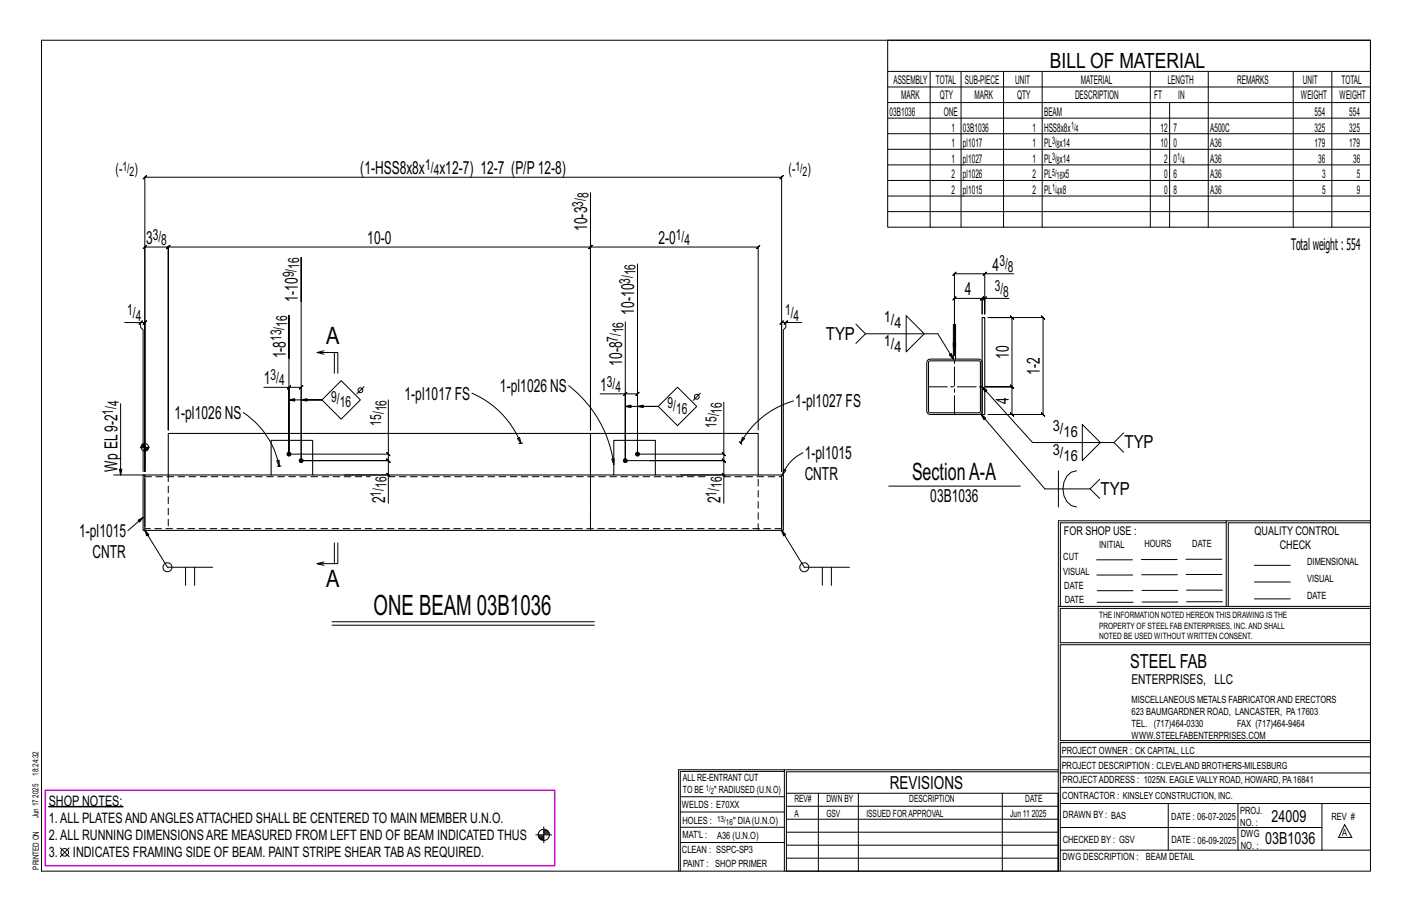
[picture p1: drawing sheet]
<svg xmlns="http://www.w3.org/2000/svg" width="432mm" height="279mm" viewBox="0 0 432 279" stroke-linecap="round" stroke-linejoin="round" font-family="sans-serif">
<g fill="#000" stroke="#000" stroke-width=".31">
<path d="M14.9 246.5h22.7v.2h-22.7z"/>
<circle cx="88.4" cy="138.8" r=".6"/>
<circle cx="195" cy="138.8" r=".6"/>
<circle cx="92.1" cy="140.8" r=".6"/>
<circle cx="191.2" cy="140.8" r=".6"/>
</g>
<g fill="none" stroke="#000" stroke-width=".31">
<path d="M12.7 12.3h406.4v254h-406.4zM271.5 12.3h147.6v57.2h-147.6zM271.5 21.8h147.6M271.5 26.6h147.6M271.5 31.4h147.6M271.5 36.1h147.6M284.5 21.8v47.7M293.9 21.8v47.7M306.9 21.8v47.7M318.7 21.8v47.7M351.8 21.8v47.7M357.7 31.4v38.1"/>
<path d="M369.5 21.8v47.7M395.5 21.8v47.7M407.3 21.8v47.7M180.6 58.9v72.5M271.5 40.9h147.6M271.5 45.6h147.6M271.5 50.4h147.6M271.5 55.2h147.6M271.5 59.9h147.6M271.5 64.7h147.6M38.1 98.6h4.9v1.5l.8 .7v43.3M42.5 99.1l1-1z"/>
<path d="M43 98.6h1.3l-.5 .5 1-1-.5 .5v45.5v-68.6l-.5 .5 1-1-.5 .5h7.2l-.5 .5 1-1-.5 .5v55.9v-55.9l-.5 .5 1-1-.5 .5h129.1l-.5 .5 1-1-.5 .5v55.9v-55.9l-.5 .5 1-1-.5 .5h51.3l-.5 .5 1-1-.5 .5v55.9M92.1 92.2v-13.5v62.1h26.7l-.5-.5 1 1-.5-.5v4.4M191.2 98.4v42.4v-20.4h-7.7M195 80.7v58.1v-18.4l.5-.5-1 1 .5-.5h-3.8M239.8 99.1l1-1zM240.3 98.6h-1.3l.5-.5-1 1 .5-.5v45.5v-89.9l.5-.5-1 1 .5-.5h-194.7l.5-.5-1 1 .5-.5v89.9v-8.8M245.2 98.6h-4.9v1.5l-.7 .7v43.3M261.7 99.1l3 2.9h22.1l4.8 7.8-1.3-1.3 .7-.4 .6 1.7M277.1 96.5l5.5 5.5-5.5 5.6zM301.1 83.7l.5-.5-1 1zM301.1 91.2l.5-.5-1 1zM301.1 83.7h-9.2l.5-.5-1 1 .5-.5v25v-17.5l-.5 .5 1-1-.5 .5h8.4l-.5 .5 1-1-.5 .5v4.8v-4.8l-.5 .5 1-1-.5 .5h.8"/>
<path d="M302.2 97.1h16.8l-.5-.5 1 1-.5-.5v29.6l-.5-.5 1 1-.5-.5h-16.8h7.3l.5 .5-1-1 .5 .5v-8.5l.5 .5-1-1 .5 .5h-8.1h8.1l.5 .5-1-1 .5 .5v-21.1l.5 .5-1-1 .5 .5zM310 83.7h-8.9v12.3v-4.8h7.4M88.4 109.6v-13.2v42.4v-20.4h-7.7M88.4 118.4h3.7l-.5 .5 1-1-.5 .5v22.4h26.7l.5 .5-1-1 .5 .5v-2M88.9 117.9l-1 1zM99.1 108.3l-2.1-.5h6.3v6.3M99.1 107.2l-2.1 .6M102.2 107.8v6.3M104.3 116.4l5.9 5.8-5.9 5.9-5.8-5.9zM111.3 118.2l-2.2 2.2M173.9 117.9a36.3 36.3 0 0 1 13.8 24.1M191.7 119.9l-1 1z"/>
<path d="M207.2 118.4l5.9 5.8-5.9 5.9-5.9-5.9zM264.7 102l-3 3M300.3 118.2l.9 1.6 .6-.5-1.5-1.1 15.5 17.1h24.9l2.9-3M36.9 123.4v21.8l-.4-1.8h.8l-.4 1.8M42.9 136.7h2.8M43.2 136.2v.5M43.4 135.9v.8M43.7 135.8v.9M43.9 135.6v1.1M44.1 135.6v1.1M44.5 136.7v1.2M44.7 136.7v1.1"/>
<path d="M44.9 136.7v1M45.1 136.7v.8M45.4 136.7v.5M74.4 126.1a25.8 25.8 0 0 1 11 16.4M88.4 122.2l1.7 .4v-.7l-1.7 .3h10.1h-6.4l1.8-.3v.7l-1.8-.4M118.3 138.3l1 1zM118.8 122.2v16.6h-30.4M144.3 120.2a27.9 27.9 0 0 1 15 15.3M158.2 134.1l.7-.3 .4 1.7zM159.3 135.5l-.6 .1M159.9 135.5h-.6M191.2 124.2l1.8 .4v-.7l-1.8 .3h10.1h-6.3l1.7-.3v.7l-1.7-.4"/>
<path d="M214.2 120.2l-2.2 2.2M220.8 138.3l1 1zM221.3 122.9v15.9h-26.3M221.3 138.8v2l-.5-.5 1 1-.5-.5h-22.6M226.1 134.9l.4 .5M226.5 135.4l.4 .4M227.1 133.7l.6 .4-1.2 1.3zM242.7 122.6a27 27 0 0 0-16.2 12.8M245.5 138.4a12 12 0 0 0-6.2 6.8M300 126.7l.9 1.6 .5-.5-1.4-1.1 19.5 22.8h13.9l2.9-3M331 129.7l5.5 5.6-5.5 5.5zM340.7 135.3l2.9 2.9"/>
<path d="M34.8 145.2h9.5M43.8 158.2l-1.6 .8 .5 .6 1.1-1.4-4.7 4.1M84.6 140.9l.8-.2v1.8zM84.8 142.4l.6 .1M85.4 142.5h.6M105.3 145.2h13.5v8.7M118.3 144.7l1 1zM187.1 140.3l.7-.1-.1 1.8zM191.2 140.8h30.1l-.5-.5 1 1-.5-.5v4.4M208.2 145.2h13.1v8.7M220.8 144.7l1 1zM239.7 143.4l.7 .4-1.1 1.4z"/>
<path d="M271.8 148.6h40.2M323.7 143.9v11.1M329.2 143.9a5 5 0 0 0-4.1 5.6 5 5 0 0 0 4.1 5.5M333.4 149.5l2.9 2.9M375 159.8h-50.7v25.6M375 159.2h-51.3l-.1 107.1M419.1 159.2h-44.1v26.2M419.1 159.8h-43.5v25.6M44.3 162.1l.6 1.7 .6-.4-1.2-1.3 6.9 11.3h13.8M56.7 173.4v5.5M59.5 173.4v5.5M99.1 171.8l-2.1 .5"/>
<path d="M102.2 166v6.3M103.3 166v6.3h-6.3l2.1 .5M239 162.1l.6 1.7 .7-.4-1.3-1.3 6.9 11.3h13.9M251.5 173.4v5.5M254.2 173.4v5.5M335.4 171.1h10.9M335.4 175.8h11M349 171h11M349.1 175.7h11M362.7 171h10.9M362.7 175.6h11M383.6 172.8h11"/>
<path d="M383.6 177.9h11M101.5 190.1h80.3M101.5 191.1h80.3M323.7 185.4h95.4M335.5 184.1h11M335.5 180.6h11M349.2 184h11M349.2 180.5h11M362.9 180.4h10.9M362.9 184h10.9M383.6 183.1h11M419.1 186h-94.9v10.5h94.9"/>
<path d="M419.1 197.1h-94.9v29.3h94.9v.6h-94.9v39.3M239.9 235.8h-31.9v30.5M239.9 235.3h-32.4v31M323.6 235.3h-83.7v31M323.6 235.9h-83.1v6.6M324.2 236.3h94.9M324.2 231.4h94.9M18.4 259.2l2.7 2.7M21.1 259.2l-2.7 2.7M163.8 255.2h5M164.6 255.5h1.7M164.7 255.8h1.6"/>
<path d="M164.8 256.1h1.5M165 256.4h1.3M165.4 256.6h.9M166.3 252.8v4.9M166.3 254.1h1.3M166.3 253.8h.9M166.3 254.6h1.6M166.3 254.3h1.5M166.3 254.9h1.7M208 252.9h31.9M208 257.5h31.9M208 243.6h31.9"/>
<path d="M208 248.2h31.9M240.5 242.5h83.1v23.8h-83.1zM240.5 258.4h83.1M240.5 254.4h83.1M240.5 250.4h83.1M240.5 246.5h83.1M250.3 242.5v23.8M262.5 242.5v23.8M306.5 242.5v23.8M324.2 253h80.1M324.2 245.6h94.9M324.2 259.9h94.9"/>
<path d="M324.2 240.7h94.9M357.3 245.6v14.3M378.6 245.6v14.3M404.3 245.6v14.3M411.2 252.1l2.2 3.9h-4zM240.5 262.3h83.1"/>
<circle cx="110.2" cy="119.3" r=".74"/>
<circle cx="44.3" cy="136.7" r="1.16"/>
<circle cx="213.1" cy="121.3" r=".74"/>
<circle cx="51.2" cy="173.4" r="1.38"/>
<circle cx="245.9" cy="173.4" r="1.38"/>
<circle cx="166.3" cy="255.2" r="1.71"/>
<circle cx="19.8" cy="260.6" r="1.17"/>
</g>
<path d="M13.8 241.6h155.8v23h-155.8z" fill="none" stroke="#f0f" stroke-width=".5"/>
<g fill="none" stroke="#000" stroke-width=".32">
<path d="M300.3 97.1h.8v29.6h-.8zM283.7 110.1l.8-.3h14.8a1.06 1.06 0 0 1 1 1v14.9a1.06 1.06 0 0 1-1 1h-14.8a1.06 1.06 0 0 1-1.1-1v-14.9zM284.1 110.5l.4-.2 15.2 .2 .1 .3-.1 15.2-.4 .2-15.2-.2-.2-.3zM291.5 106h.1M291.5 104.8h.1M291.6 109.8v-10.6h.6v10.6M292.2 106h.1M292.2 104.8h.1M43.8 145.2h.5v16.9h-.5zM44.3 146.3v14.8M44.3 145.2h194.7M51.5 145.2v-12.7h129.1v12.7v-12.7h51.3v12.7"/>
<path d="M82.9 145.2v-10.6h12.7v10.6M187.7 145.2v-10.6h12.7v10.6M239 145.2h.6v16.9h-.6zM239 146.3v14.8M44.3 162.1h194.7"/>
</g>
<g fill="none" stroke="#000" stroke-width=".31" stroke-dasharray="2 1.4">
<path d="M291.5 105.4h.7v.2h-.7zM291.5 106v-.1M291.5 105.4v-.2M291.6 106h.6M292.2 104.8h-.6M292.2 105.6v.2h-.7v-.2M292.2 105.8h-.7M292.2 105.9v.1M292.2 104.8h.1M292.2 105l-.7-.2M292.2 105.2v-.2l-.7-.2M292.2 105.4v-.2h-.7v-.2"/>
<path d="M44.3 145.7h68.9M51.5 145.2v16.9M118.8 145.7h97M180.6 145.2v16.9zM221.3 145.7h17.7M231.9 162.1v-16.9M239 161.6h-194.7"/>
</g>
<path d="M283.9 118.2h16.4M291.9 126.7v-16.9" fill="none" stroke="#000" stroke-width=".31" stroke-dasharray="5.8 1 1 1"/>
<text font-size="8.6" x="114.2" y="188.1">ONE BEAM 03B1036</text>
<g font-size="7.3">
<text x="99.7" y="105.3">A</text>
<text x="278.9" y="146.9">SectionA-A</text>
<text x="99.7" y="179.5">A</text>
</g>
<text font-size="6.4" x="321.1" y="20.7">BILL OF MATERIAL</text>
<text font-size="5.9" x="345.6" y="204.1">STEEL FAB</text>
<g font-size="5.5">
<text x="110.2" y="53.2">(1-HSS8x8x</text>
<text x="134.4" y="53.2">x12-7) 12-7 (P/P12-8)</text>
<text x="179.6" y="70.6" transform="rotate(-90 179.6 70.6)">10-3</text>
<text x="44.7" y="74.5">3</text>
<text x="112.3" y="74.5">10-0</text>
<text x="201.4" y="74.5">2-0</text>
<text x="303.6" y="82.7">4</text>
<text x="91.1" y="92.2" transform="rotate(-90 91.1 92.2)">1-10</text>
<text x="295.1" y="90.2">4</text>
<text x="194" y="96.2" transform="rotate(-90 194 96.2)">10-10</text>
<text x="252.5" y="103.8">TYP</text>
<text x="87.4" y="109.6" transform="rotate(-90 87.4 109.6)">1-8</text>
<text x="190.2" y="111.9" transform="rotate(-90 190.2 111.9)">10-8</text>
<text x="308.5" y="109.7" transform="rotate(-90 308.5 109.7)">10</text>
<text x="80.7" y="117.4">1</text>
<text x="152.9" y="119.8">1-pl1026 NS</text>
<text x="183.5" y="119.4">1</text>
<text x="318" y="114.6" transform="rotate(-90 318 114.6)">1-2</text>
<text x="123.7" y="122.1">1-pl1017 FS</text>
<text x="243.2" y="124.5">1-pl1027 FS</text>
<text x="308.5" y="123.5" transform="rotate(-90 308.5 123.5)">4</text>
<text x="53.4" y="128">1-pl1026 NS</text>
<text x="343.8" y="137.1">TYP</text>
<text x="246.1" y="140.3">1-pl1015</text>
<text x="35.9" y="144.1" transform="rotate(-90 35.9 144.1)">Wp EL9-2</text>
<text x="246.1" y="146.9">CNTR</text>
<text x="117.8" y="153.9" transform="rotate(-90 117.8 153.9)">2</text>
<text x="220.4" y="153.9" transform="rotate(-90 220.4 153.9)">2</text>
<text x="284.5" y="153.6">03B1036</text>
<text x="336.5" y="151.2">TYP</text>
<text x="24.2" y="164.2">1-pl1015</text>
<text x="28.3" y="170.7">CNTR</text>
<text x="272.2" y="241.1">REVISIONS</text>
</g>
<g font-size="5.1">
<text x="388.9" y="251.3">24009</text>
<text x="386.9" y="258.1">03B1036</text>
</g>
<text font-size="4.9" x="394.8" y="76.4">Totalweight : 554</text>
<g font-size="4.7">
<text x="35.3" y="53.3">(-</text>
<text x="41.1" y="53.3">)</text>
<text x="130.1" y="51.9">1/</text>
<text x="132.7" y="53.6">4</text>
<text x="241.1" y="53.3">(-</text>
<text x="246.9" y="53.3">)</text>
<text x="178.3" y="63.2" transform="rotate(-90 178.3 63.2)">3/</text>
<text x="180" y="60.6" transform="rotate(-90 180 60.6)">8</text>
<text x="46.7" y="73.3">3/</text>
<text x="49.3" y="74.9">8</text>
<text x="206.7" y="73.3">1/</text>
<text x="209.3" y="74.9">4</text>
<text x="91.5" y="82.2" transform="rotate(-90 91.5 82.2)">16</text>
<text x="305.6" y="81.5">3/</text>
<text x="308.2" y="83.1">8</text>
<text x="89.9" y="84.8" transform="rotate(-90 89.9 84.8)">9/</text>
<text x="192.7" y="86.8" transform="rotate(-90 192.7 86.8)">3/</text>
<text x="194.4" y="84.2" transform="rotate(-90 194.4 84.2)">16</text>
<text x="304.2" y="89">3/</text>
<text x="306.8" y="90.6">8</text>
<text x="38.9" y="96.4">1/</text>
<text x="41.5" y="98">4</text>
<text x="87.8" y="99.9" transform="rotate(-90 87.8 99.9)">16</text>
<text x="190.6" y="101.9" transform="rotate(-90 190.6 101.9)">16</text>
<text x="240.1" y="96.4">1/</text>
<text x="242.7" y="98">4</text>
<text x="270.3" y="98.6">1/</text>
<text x="273.6" y="100.2">4</text>
<text x="86.1" y="104.2" transform="rotate(-90 86.1 104.2)">13/</text>
<text x="189" y="104.5" transform="rotate(-90 189 104.5)">7/</text>
<text x="270.3" y="105.9">1/</text>
<text x="273.6" y="107.5">4</text>
<text x="82.7" y="116.2">3/</text>
<text x="85.3" y="117.8">4</text>
<text x="185.6" y="118.2">3/</text>
<text x="188.2" y="119.8">4</text>
<text x="36.3" y="124.1" transform="rotate(-90 36.3 124.1)">4</text>
<text x="101.3" y="122.8">9/</text>
<text x="103.9" y="124.4">16</text>
<text x="118.2" y="125.7" transform="rotate(-90 118.2 125.7)">16</text>
<text x="204.1" y="124.8">9/</text>
<text x="34.6" y="126.7" transform="rotate(-90 34.6 126.7)">1/</text>
<text x="116.5" y="130.1" transform="rotate(-90 116.5 130.1)">15/</text>
<text x="206.7" y="126.4">16</text>
<text x="219.1" y="130.8" transform="rotate(-90 219.1 130.8)">15/</text>
<text x="220.8" y="126.4" transform="rotate(-90 220.8 126.4)">16</text>
<text x="322" y="131.8">3/</text>
<text x="325.2" y="133.5">16</text>
<text x="322" y="139.1">3/</text>
<text x="325.2" y="140.8">16</text>
<text x="118.2" y="149.2" transform="rotate(-90 118.2 149.2)">16</text>
<text x="220.8" y="149.2" transform="rotate(-90 220.8 149.2)">16</text>
<text x="116.5" y="151.8" transform="rotate(-90 116.5 151.8)">1/</text>
<text x="219.1" y="151.8" transform="rotate(-90 219.1 151.8)">1/</text>
</g>
<g font-size="4.4">
<text x="14.9" y="251.5">1.ALL PLATESANDANGLESATTACHED SHALL BE CENTERED TO MAIN MEMBER U.N.O.</text>
<text x="14.9" y="246.3">SHOP NOTES:</text>
<text x="14.9" y="256.7">2.ALL RUNNING DIMENSIONSARE MEASURED FROM LEFT END OF BEAM INDICATED THUS</text>
<text x="14.9" y="262">3.</text>
<text x="22.3" y="262">INDICATES FRAMING SIDE OF BEAM. PAINT STRIPE SHEAR TABAS REQUIRED.</text>
</g>
<text font-size="4.2" x="346" y="209.1">ENTERPRISES, LLC</text>
<g font-size="4">
<text x="37.4" y="52.3">1/</text>
<text x="39.7" y="53.7">2</text>
<text x="243.2" y="52.3">1/</text>
<text x="245.5" y="53.7">2</text>
</g>
<g font-size="3.7">
<text x="273.2" y="25.6">ASSEMBLY</text>
<text x="286.2" y="25.6">TOTAL</text>
<text x="295.1" y="25.6">SUB-PIECE</text>
<text x="310.4" y="25.6">UNIT</text>
<text x="330.5" y="25.6">MATERIAL</text>
<text x="357.1" y="25.6">LENGTH</text>
<text x="378.3" y="25.6">REMARKS</text>
<text x="398.4" y="25.6">UNIT</text>
<text x="410.2" y="25.6">TOTAL</text>
<text x="272.1" y="35.5">03B1036</text>
<text x="275.6" y="30.4">MARK</text>
<text x="287.4" y="30.4">QTY</text>
<text x="288.6" y="35.5">ONE</text>
<text x="298" y="30.4">MARK</text>
<text x="311" y="30.4">QTY</text>
<text x="319.3" y="35.5">BEAM</text>
<text x="328.7" y="30.4">DESCRIPTION</text>
<text x="353" y="30.4">FT</text>
<text x="360.3" y="30.4">IN</text>
<text x="397.8" y="30.4">WEIGHT</text>
<text x="402" y="35.5">554</text>
<text x="409.6" y="30.4">WEIGHT</text>
<text x="412.6" y="35.5">554</text>
<text x="290.9" y="40.2">1</text>
<text x="294.5" y="40.2">03B1036</text>
<text x="315.8" y="40.2">1</text>
<text x="319.3" y="40.2">HSS8x8x</text>
<text x="354.9" y="40.2">12</text>
<text x="358.9" y="40.2">7</text>
<text x="370.1" y="40.2">A500C</text>
<text x="402" y="40.2">325</text>
<text x="412.6" y="40.2">325</text>
<text x="290.9" y="45">1</text>
<text x="294.5" y="45">pl1017</text>
<text x="315.8" y="45">1</text>
<text x="319.3" y="45">PL x14</text>
<text x="354.9" y="45">10</text>
<text x="358.9" y="45">0</text>
<text x="370.1" y="45">A36</text>
<text x="402" y="45">179</text>
<text x="412.6" y="45">179</text>
<text x="290.9" y="49.7">1</text>
<text x="294.5" y="49.7">pl1027</text>
<text x="315.8" y="49.7">1</text>
<text x="319.3" y="49.7">PL x14</text>
<text x="356" y="49.7">2</text>
<text x="358.9" y="49.7">0</text>
<text x="370.1" y="49.7">A36</text>
<text x="403.2" y="49.7">36</text>
<text x="413.8" y="49.7">36</text>
<text x="290.9" y="54.5">2</text>
<text x="290.9" y="59.3">2</text>
<text x="294.5" y="54.5">pl1026</text>
<text x="294.5" y="59.3">pl1015</text>
<text x="315.8" y="54.5">2</text>
<text x="315.8" y="59.3">2</text>
<text x="319.3" y="54.5">PL</text>
<text x="319.3" y="59.3">PL x8</text>
<text x="325" y="54.5">x5</text>
<text x="356" y="54.5">0</text>
<text x="356" y="59.3">0</text>
<text x="358.9" y="54.5">6</text>
<text x="358.9" y="59.3">8</text>
<text x="370.1" y="54.5">A36</text>
<text x="370.1" y="59.3">A36</text>
<text x="404.3" y="54.5">3</text>
<text x="404.3" y="59.3">5</text>
<text x="415" y="54.5">5</text>
<text x="415" y="59.3">9</text>
<text x="325.3" y="163.4">FOR SHOP USE :</text>
<text x="383.7" y="163.4">QUALITY CONTROL</text>
<text x="391.4" y="167.8">CHECK</text>
</g>
<g font-size="3.1">
<text x="327.5" y="39.4">1/</text>
<text x="328.9" y="40.5">4</text>
<text x="321.7" y="44.1">3/</text>
<text x="323.1" y="45.3">8</text>
<text x="321.7" y="48.9">3/</text>
<text x="321.7" y="53.7">5/</text>
<text x="323.1" y="50">8</text>
<text x="360" y="48.9">1/</text>
<text x="361.4" y="50">4</text>
<text x="321.7" y="58.4">1/</text>
<text x="323.1" y="54.8">16</text>
<text x="323.1" y="59.5">4</text>
<text x="336.2" y="167.4">INITIAL</text>
<text x="350" y="167.1">HOURS</text>
<text x="364.6" y="167.2">DATE</text>
<text x="325.2" y="171.3">CUT</text>
<text x="399.8" y="172.8">DIMENSIONAL</text>
<text x="325.1" y="175.8">VISUAL</text>
<text x="399.8" y="177.9">VISUAL</text>
<text x="325.5" y="180">DATE</text>
<text x="325.7" y="184.4">DATE</text>
<text x="399.8" y="183.1">DATE</text>
<text x="346" y="215">MISCELLANEOUS METALS FABRICATORAND ERECTORS</text>
<text x="346" y="218.6">623 BAUMGARDNER ROAD, LANCASTER, PA17603</text>
<text x="346" y="225.8">WWW.STEELFABENTERPRISES.COM</text>
<text x="346" y="222.2">TEL. (717)464-0330</text>
<text x="378.3" y="222.2">FAX (717)464-9464</text>
<text x="324.7" y="230.5">PROJECT OWNER : CK CAPITAL, LLC</text>
<text x="208.8" y="238.8">ALL RE-ENTRANT CUT</text>
<text x="324.7" y="235.1">PROJECT DESCRIPTION : CLEVELAND BROTHERS-MILESBURG</text>
<text x="324.9" y="239.5">PROJECTADDRESS : 1025N. EAGLE VALLY ROAD, HOWARD, PA16841</text>
<text x="208.8" y="242.5">TO BE</text>
<text x="218.4" y="242.5">&quot; RADIUSED (U.N.O)</text>
<text x="242.9" y="245.3">REV#</text>
<text x="252.7" y="245.3">DWN BY</text>
<text x="278.1" y="245.3">DESCRIPTION</text>
<text x="313.5" y="245.3">DATE</text>
<text x="324.9" y="244.2">CONTRACTOR : KINSLEY CONSTRUCTION, INC.</text>
<text x="208.5" y="247">WELDS : E70XX</text>
<text x="208.7" y="251.7">HOLES :</text>
<text x="224.2" y="251.8">&quot; DIA(U.N.O)</text>
<text x="242.9" y="249.9">A</text>
<text x="252.7" y="249.9">GSV</text>
<text x="264.9" y="249.9">ISSUED FORAPPROVAL</text>
<text x="309" y="249.9">Jun 11</text>
<text x="315.5" y="249.9">2025</text>
<text x="325.1" y="250">DRAWN BY : BAS</text>
<text x="358.2" y="250.5">DATE : 06-07-2025</text>
<text x="379.3" y="248.9">PROJ.</text>
<text x="407.2" y="250.5">REV #</text>
<text x="208.7" y="256.3">MAT'L :</text>
<text x="219.3" y="256.4">A36 (U.N.O)</text>
<text x="325" y="257.6">CHECKED BY : GSV</text>
<text x="358.3" y="257.7">DATE : 06-09-2025</text>
<text x="379.3" y="252.5">NO. :</text>
<text x="379.5" y="255.9">DWG</text>
<text x="410.5" y="255.5">A</text>
<text x="208.6" y="260.7">CLEAN : SSPC-SP3</text>
<text x="324.9" y="262.9">DWG DESCRIPTION :</text>
<text x="350.4" y="263">BEAM DETAIL</text>
<text x="379.5" y="259.5">NO. :</text>
<text x="208.9" y="265">PAINT : SHOP PRIMER</text>
</g>
<g font-size="2.7">
<text x="336.1" y="189">THE INFORMATION NOTED HEREON THIS DRAWING IS THE</text>
<text x="336.1" y="195.4">NOTED BE USED WITHOUT WRITTEN CONSENT.</text>
<text x="336.1" y="192.2">PROPERTY OF STEEL FAB ENTERPRISES, INC.AND SHALL</text>
</g>
<g font-size="2.6">
<text x="215.9" y="241.8">1/</text>
<text x="217.4" y="242.7">2</text>
<text x="219.3" y="251.1">13/</text>
<text x="222" y="252.1">16</text>
</g>
<g font-size="2.5">
<text x="11.7" y="237.1" transform="rotate(-90 11.7 237.1)">18:24:32</text>
<text x="11.8" y="243.8" transform="rotate(-90 11.8 243.8)">2025</text>
<text x="11.8" y="250.1" transform="rotate(-90 11.8 250.1)">Jun 17</text>
<text x="11.9" y="265.8" transform="rotate(-90 11.9 265.8)">PRINTED ON</text>
</g>
</svg>
